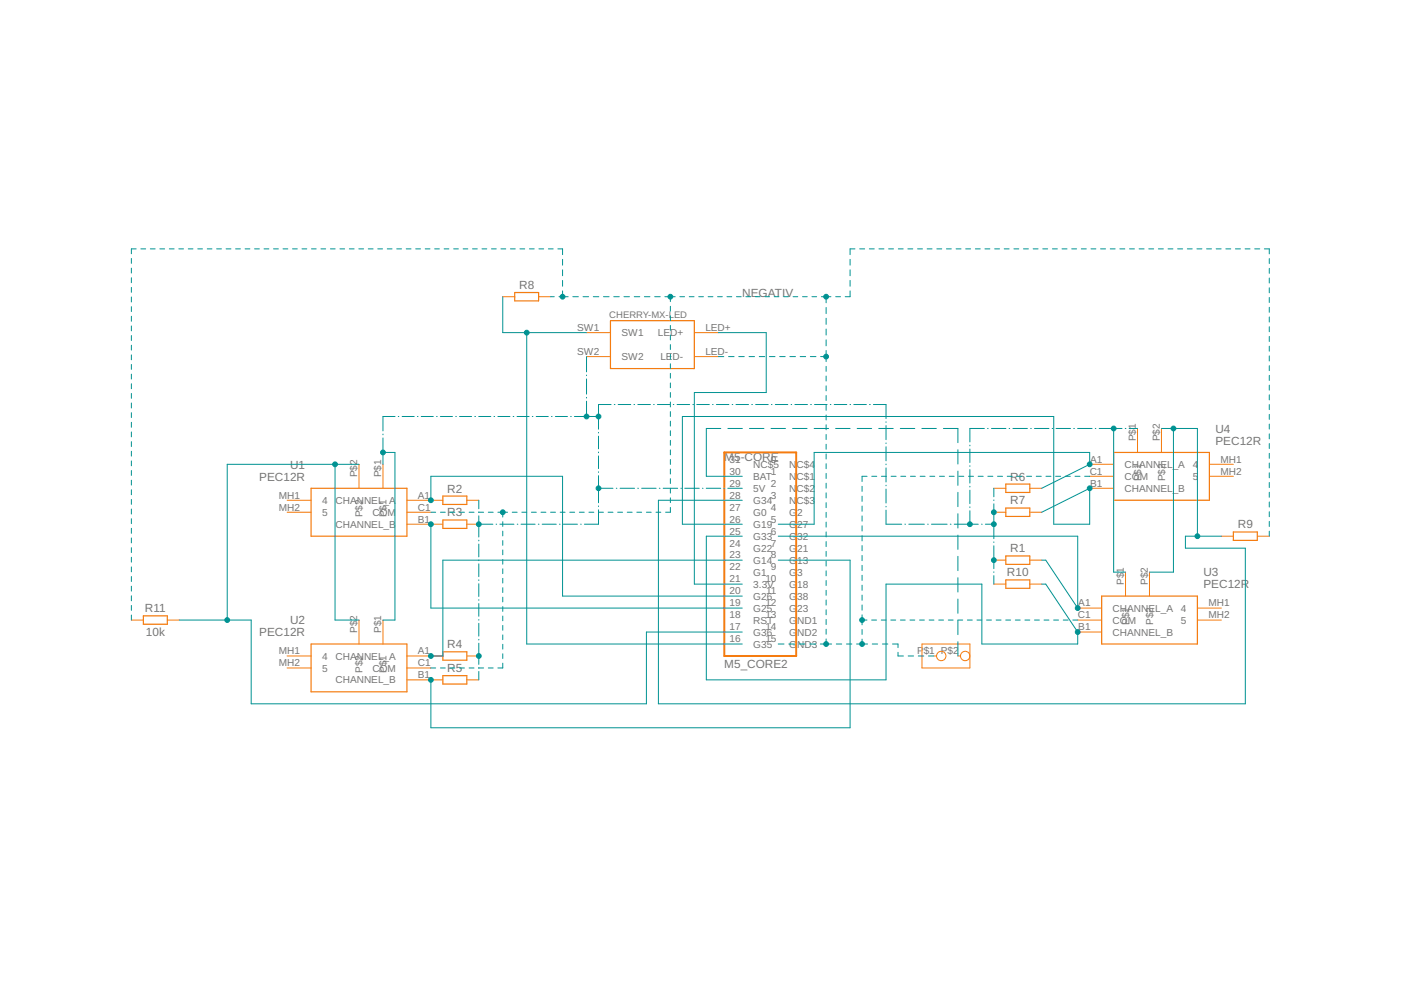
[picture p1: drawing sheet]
<svg xmlns="http://www.w3.org/2000/svg" width="297mm" height="210mm" viewBox="0 0 297 210" stroke-linecap="round" stroke-linejoin="round" font-family="sans-serif">
<g fill="none" stroke="#f57c10" stroke-width=".25">
<path d="M109.1 62h5.1v1.8h-5.1zM129.4 68h17.8v10.1h-17.8zM236.1 95.9h20.3v10.2h-20.3zM66 103.5h20.3v10.2h-20.3zM93.9 105.2h5.1v1.8h-5.1zM93.9 110.3h5.1v1.7h-5.1zM213.3 117.9h5v1.8h-5zM213.3 102.6h5v1.8h-5zM213.3 107.7h5v1.8h-5zM261.5 112.8h5.1v1.8h-5.1zM30.4 130.6h5.1v1.8h-5.1zM66 136.5h20.3v10.2h-20.3z"/>
<path d="M93.9 138.2h5.1v1.8h-5.1zM213.3 123h5v1.7h-5zM233.6 126.4h20.3v10.1h-20.3zM93.9 143.3h5.1v1.7h-5.1z"/>
</g>
<g fill="none" stroke="#f57c10" stroke-width=".21">
<path d="M106.6 62.9h2.5M114.2 62.9h2.5M124.4 70.5h5M124.4 75.6h5M147.2 70.5h5.1M147.2 75.6h5.1M76.1 98.4v5.1M81.2 98.4v5.1M231 98.4h5.1M241.2 90.8v5.1M246.3 90.8v5.1M256.4 98.4h5.1"/>
<path d="M60.9 106.1h5.1M60.9 108.6h5.1M86.3 106.1h7.6M86.3 111.1h7.6M86.3 108.6h5.1M99 106.1h2.5M99 111.1h2.5M210.7 108.6h2.6M210.7 103.5h2.6M210.7 118.8h2.6M218.3 108.6h2.6M218.3 103.5h2.6"/>
<path d="M218.3 118.8h2.6M231 103.5h5.1M231 101h5.1M256.4 101h5.1M259 113.7h2.5M266.6 113.7h2.5M27.9 131.5h2.5M35.5 131.5h2.5M60.9 139.1h5.1M76.1 131.5v5M81.2 131.5v5M86.3 139.1h7.6"/>
<path d="M99 139.1h2.5M195.5 136.5h10.1v5.1h-10.1zM198 139.1h.6M203.1 139.1h.5M210.7 123.8h2.6M218.3 123.8h2.6M228.5 128.9h5.1M228.5 134h5.1M228.5 131.5h5.1M238.6 121.3v5.1M243.7 121.3v5.1M253.9 128.9h5.1"/>
<path d="M253.9 131.5h5.1M60.9 141.6h5.1M86.3 144.1h7.6M86.3 141.6h5.1M99 144.1h2.5"/>
<circle cx="199.6" cy="139.1" r=".99"/>
<circle cx="204.6" cy="139.1" r=".99"/>
</g>
<path d="M153.6 95.9h15.2v43.2h-15.2z" fill="none" stroke="#f57c10" stroke-width=".42"/>
<g fill="none" stroke="#009292" stroke-width=".21">
<path d="M27.9 54.8v1M27.9 56.9v1M27.9 58.9v1M28.9 52.8h-1v1M29.9 52.8h1M31.9 52.8h1M33.9 52.8h1M35.9 52.8h1M37.9 52.8h1M39.9 52.8h1M41.9 52.8h1M43.9 52.8h1"/>
<path d="M45.9 52.8h1M47.9 52.8h1.1M50 52.8h1M52 52.8h1M54 52.8h1M56 52.8h1M58 52.8h1M60 52.8h1M62 52.8h1M64 52.8h1M66 52.8h1M68.1 52.8h.9"/>
<path d="M70.1 52.8h1M72.1 52.8h1M74.1 52.8h1M76.1 52.8h1M78.1 52.8h1M80.1 52.8h1M82.1 52.8h1M84.1 52.8h1M86.1 52.8h1M88.1 52.8h1.1M90.1 52.8h1.1M92.2 52.8h1"/>
<path d="M94.2 52.8h1M96.2 52.8h1M98.2 52.8h1M100.2 52.8h1M102.2 52.8h1M104.2 52.8h1M106.2 52.8h1M108.2 52.8h1M110.2 52.8h1.1M112.2 52.8h1.1M114.3 52.8h1M116.3 52.8h1"/>
<path d="M118.3 52.8h1v1.2M119.3 55v1.2M119.3 57.2v1.3M119.3 59.5v1.2M180.2 55v1.2M180.2 57.2v1.3M180.2 59.5v1.2M181.3 52.8h-1.1v1.2M182.3 52.8h1M184.3 52.8h1.1M186.4 52.8h1M188.4 52.8h1"/>
<path d="M190.5 52.8h1M192.5 52.8h1M194.5 52.8h1.1M196.6 52.8h1M198.6 52.8h1.1M200.7 52.8h1M202.7 52.8h1.1M204.7 52.8h1.1M206.8 52.8h1M208.8 52.8h1.1M210.9 52.8h1M212.9 52.8h1.1"/>
<path d="M215 52.8h1M217 52.8h1M219.1 52.8h1M221.1 52.8h1M223.1 52.8h1.1M225.2 52.8h1M227.2 52.8h1.1M229.3 52.8h1M231.3 52.8h1M233.3 52.8h1.1M235.4 52.8h1M237.4 52.8h1.1"/>
<path d="M239.5 52.8h1M241.5 52.8h1.1M243.6 52.8h1M245.6 52.8h1.1M247.6 52.8h1.1M249.7 52.8h1M251.7 52.8h1.1M253.8 52.8h1M255.8 52.8h1.1M257.9 52.8h1M259.9 52.8h1M261.9 52.8h1.1"/>
<path d="M264 52.8h1M266 52.8h1.1M268.1 52.8h1v1M269.1 54.8v1.1M269.1 56.9v1.1M269.1 58.9v1.1M27.9 60.9v1.1M27.9 63v1M27.9 65v1.1M27.9 67.1v1M27.9 69.1v1M27.9 71.1v1.1"/>
<path d="M27.9 73.2v1M27.9 75.2v1.1M27.9 77.3v1M27.9 79.3v1.1M106.6 62.9v7.6h17.8M111.7 70.5v66h45.7M116.7 62.9h.8M118.5 62.9h2M119.3 61.7v1.2M121.5 62.9h1.1M123.6 62.9h1.2M124.4 75.6v3.2"/>
<path d="M124.4 79.5v.2M125.8 62.9h1.2M128 62.9h1.1M130.1 62.9h1.2M132.3 62.9h1.2M134.5 62.9h1.1M136.6 62.9h1.2M138.8 62.9h1.2M141 62.9h2.2M142.1 62.9v1M142.1 64.9v1.1M142.1 67v1"/>
<path d="M142.1 69v1M142.1 71v1.1M142.1 73.1v1M142.1 75.1v1M142.1 77.1v1M142.1 79.2v1M144.1 62.9h1M146.1 62.9h1.1M148.1 62.9h1M150.1 62.9h1.1M152.1 62.9h1M152.3 75.6h1.2"/>
<path d="M152.3 70.5h10.2v12.7h-15.3v40.6h10.2M154.1 62.9h1.1M154.5 75.6h1.1M156.1 62.9h1M156.6 75.6h1.2M158.1 62.9h1.1M158.8 75.6h1.2M160.1 62.9h1M161 75.6h1.1M162.2 62.9h1M163.1 75.6h1.2M164.1 62.9h1"/>
<path d="M165.3 75.6h1.2M166.2 62.9h1M167.5 75.6h1.2M168.1 62.9h1M169.7 75.6h1.1M170.2 62.9h1M171.8 75.6h1.2M172.1 62.9h1M174 75.6h1.2M174.2 62.9h2M175.2 62.9v1.3M175.2 65.2v1.3"/>
<path d="M175.2 67.5v1.3M175.2 69.8v1.2M175.2 72.1v1.2M175.2 74.3v2.4M175.2 77.7v1M175.2 79.7v1.1M177.2 62.9h1M180.2 61.7v1.2h-1M269.1 61v1.1M269.1 63.1v1M269.1 65.2v1M269.1 67.2v1.1"/>
<path d="M269.1 69.3v1M269.1 71.3v1.1M269.1 73.4v1.1M269.1 75.5v1M269.1 77.5v1.1M269.1 79.6v1.1M27.9 81.4v1M27.9 83.4v1.1M27.9 85.4v1.1M27.9 87.5v1M27.9 89.5v1.1M27.9 91.6v1"/>
<path d="M27.9 93.6v1.1M27.9 95.7v1M27.9 97.7v1.1M27.9 99.8v1M71 98.4v33.1h5.1M76.1 98.4h-27.9v33.1M81.2 95.9h2.5v35.6h-2.5M81.2 92v.2M81.2 92.9v5.5M83.8 88.3h-2.6v3.1M84.4 88.3h.2M85.3 88.3h2.5"/>
<path d="M88.5 88.3h.1M89.3 88.3h2.6M92.6 88.3h.1M93.4 88.3h2.5M96.6 88.3h.2M97.4 88.3h2.6M100.7 88.3h.1M101.5 88.3h2.6M104.7 88.3h.2M105.6 88.3h2.5M108.8 88.3h.1M109.6 88.3h2.6"/>
<path d="M112.9 88.3h.1M113.7 88.3h2.5M116.9 88.3h.2M117.8 88.3h2.5M121 88.3h.1M121.8 88.3h5.1M124.4 80.3v3.3M124.4 84.2v.2M124.4 85.1v3.2M126.9 91.7v.1M126.9 92.5v2.7M126.9 95.8v.2"/>
<path d="M126.9 96.7v2.7M129.6 85.8h-2.7v5.2M130.2 85.8h.2M131.1 85.8h2.6M134.4 85.8h.2M135.2 85.8h2.7M138.6 85.8h.1M139.4 85.8h2.6M142.1 81.2v1M142.1 83.2v1M142.1 85.2v1.1M142.1 87.3v1"/>
<path d="M142.1 89.3v1M142.1 91.3v1.1M142.1 93.4v1M142.1 95.4v1M142.1 97.4v1.1M142.1 99.5v1M142.7 85.8h.2M143.6 85.8h2.6M146.9 85.8h.1M147.7 85.8h2.7M151.1 85.8h.1M151.9 85.8h2.6"/>
<path d="M152.8 90.8h-3v10.2h7.6M154.3 90.8h3.1M155.2 85.8h.2M156 85.8h2.7M158.9 90.8h3.1M159.4 85.8h.1M160.2 85.8h2.7M163.5 90.8h3M163.6 85.8h.1M164.4 85.8h2.6M167.7 85.8h.2M168 90.8h3.1"/>
<path d="M168.5 85.8h2.7M171.9 85.8h.1M172.6 90.8h3.1M172.7 85.8h2.7M175.2 81.8v1.1M175.2 83.9v1M175.2 85.9v1.1M175.2 88v1M175.2 90.1v1M175.2 92.1v1.1M175.2 94.2v1M175.2 96.2v1.1"/>
<path d="M175.2 98.3v1.1M176 85.8h.2M176.9 85.8h2.6M177.2 90.8h3M180.2 85.8h.1M181 85.8h2.7M181.7 90.8h3.1M184.4 85.8h.1M185.2 85.8h2.7v3M186.3 90.8h3.1M187.9 89.4v.2M187.9 90.2v3"/>
<path d="M187.9 93.9v.1M187.9 94.7v3M187.9 98.4v.1M187.9 99.2v3M190.9 90.8h3.1M195.5 90.8h3M200 90.8h3.1v3.1M203.1 95.4v3M203.1 99.9v3M205.6 94.4v.1M205.6 95.2v2.9M205.6 98.7v.2"/>
<path d="M205.6 99.6v2.8M208.7 90.8h-3.1v2.9M209.4 90.8h.1M210.2 90.8h3.1M214 90.8h.1M214.8 90.8h3M218.5 90.8h.2M219.3 90.8h3.1M223.1 90.8h.1M223.9 90.8h3.1M227.6 90.8h.2M228.5 90.8h3"/>
<path d="M232.2 90.8h.1M233 90.8h4.9M236.1 90.8v30.5h2.5M238.6 90.8h.1M239.4 90.8h1.8M246.3 90.8h7.6v22.9M248.8 90.8v30.5h-5.1M269.1 81.7v1M269.1 83.7v1.1M269.1 85.8v1M269.1 87.9v1M269.1 89.9v1.1"/>
<path d="M269.1 92v1M269.1 94v1.1M269.1 96.1v1.1M269.1 98.2v1M27.9 101.8v1M27.9 103.8v1.1M27.9 105.9v1M27.9 107.9v1.1M27.9 110v1M27.9 112v1.1M27.9 114.1v1M27.9 116.1v1.1"/>
<path d="M27.9 118.2v1M91.4 108.6h1M91.4 106.1v-5.1h27.9v25.4h38.1M91.4 111.1v17.8h66M93.4 108.6h1M95.4 108.6h1M97.4 108.6h1.1M99.5 108.6h1M101.5 108.6h1M101.5 111.1h3M101.5 106.1v1.8M101.5 108.5v.2"/>
<path d="M101.5 109.4v4.5M101.5 114.5v.2M101.5 115.4v2.7M101.5 118.7v.2M101.5 119.5v2.8M103.5 108.6h1.1M105.2 111.1h.1M105.6 108.6h2M106 111.1h3M106.6 108.6v1M106.6 110.6v1M106.6 112.6v1"/>
<path d="M106.6 114.6v1M106.6 116.6v1M106.6 118.6v1M108.6 108.6h1M109.7 111.1h.1M110.5 111.1h3M110.6 108.6h1.1M112.7 108.6h1M114.1 111.1h.2M114.7 108.6h1M115 111.1h2.9M116.7 108.6h1.1"/>
<path d="M118.6 111.1h.1M118.8 108.6h1M119.4 111.1h3M120.8 108.6h1M122.8 108.6h1.1M123.1 111.1h.1M124.9 108.6h1M126.9 108.6h1M126.9 108.1v3h-3M126.9 100v.2M126.9 100.9v5.7M126.9 107.3v.1"/>
<path d="M126.9 103.5h3.1M128.9 108.6h1.1M130.7 103.5h.1M131 108.6h1M131.5 103.5h3M133 108.6h1M135 108.6h1M135.2 103.5h.2M136 103.5h3.1M137.1 108.6h1M139.1 108.6h1M139.8 103.5h.1"/>
<path d="M140.6 103.5h3.1M142.1 107.6v1h-1M142.1 101.5v1M142.1 103.5v1M142.1 105.6v1M144.4 103.5h.1M145.2 103.5h3.1M148.9 103.5h.2M149.7 103.5h3.1M153.5 103.5h.1M154.3 103.5h3.1M157.4 113.7h-7.6v30.4h38.1v-20.3h20.3v12.7h20.3v-2.5l-6.8-10.2h-.8"/>
<path d="M157.4 118.8h-63.5v20.3h-2.5M157.4 106.1h-17.8v43.1h124.4v-33h-12.7v-2.5h7.7M165 118.8h15.2v35.5h-88.8v-10.2M165 113.7h63.5v15.2l-6.8-10.1h-.8M175.2 100.4v1.1M175.2 102.4v1.1M175.2 104.5v1.1M175.2 106.6v1M175.2 108.6v1.1M175.2 110.7v1.1M175.2 112.8v1M175.2 114.8v1.1"/>
<path d="M175.2 116.9v1.1M175.2 119v1M182.8 103.1v1.1M182.8 105.2v1.1M182.8 107.3v1.1M182.8 109.4v1.1M182.8 111.5v1.1M182.8 113.6v1.1M182.8 115.7v1.1M182.8 117.8v1.1M182.8 119.9v1.1M183.8 101h-1v1.1"/>
<path d="M184.8 101h1.1M186.9 101h1M187.9 108.2v2.9h3.3M187.9 102.9v.1M187.9 103.7v3M187.9 107.4v.1M188.9 101h1.1M191 101h1M191.9 111.1h.1M192.7 111.1h3.3M193 101h1.1M195.1 101h1"/>
<path d="M196.7 111.1h.1M197.1 101h1.1M197.5 111.1h3.3M199.2 101h1M201.3 101h1M201.5 111.1h.1M202.3 111.1h5.1M203.1 104.4v3M203.1 108.9v3.1M203.1 113.5v3M203.1 118v3M203.3 101h1"/>
<path d="M205.3 101h1.1M205.6 103.1v.2M205.6 103.9v2.9M205.6 107.5v.1M205.6 108.3v2.8M207.4 101h1M208.1 111.1h.1M208.9 111.1h1.8M209.4 101h1.1M210.7 103.5v1.8M210.7 106v.1M210.7 106.8v7.4"/>
<path d="M210.7 114.9v.1M210.7 115.7v4.9M211.5 101h1.1M213.6 101h1M215.6 101h1.1M217.7 101h1M219.7 101h1.1M220.9 108.6l10.1-5.1v7.6h-7.6v-22.8h-78.7v22.8h12.7M220.9 103.5l10.1-5.1v-2.5h-58.4v15.2h-7.6M221.8 101h1M223.8 101h1.1M225.9 101h1"/>
<path d="M227.9 101h1.1M230 101h1M269.1 100.2v1.1M269.1 102.3v1.1M269.1 104.4v1M269.1 106.4v1.1M269.1 108.5v1.1M269.1 110.6v1M269.1 112.6v1.1M27.9 120.2v1M27.9 122.2v1.1M27.9 124.3v1"/>
<path d="M27.9 126.3v1.1M27.9 128.4v1M27.9 130.4v1.1M38 131.5h15.3v17.7h83.8v-15.2h20.3M101.5 122.9v.2M101.5 123.8v2.7M101.5 127.1v.2M101.5 128v2.7M101.5 131.4v.1M101.5 132.2v2.7M101.5 135.6v.1M101.5 136.4v4.5"/>
<path d="M106.6 120.6v1M106.6 122.6v1M106.6 124.6v1M106.6 126.6v1M106.6 128.6v1M106.6 130.6v1M106.6 132.6v1M106.6 134.6v1M106.6 136.6v1M106.6 138.6v1M165 136.5h1.2M167.2 136.5h1.3"/>
<path d="M169.5 136.5h1.2M171.7 136.5h1.2M173.9 136.5h2.4M175.2 121v1.1M175.2 123.1v1M175.2 125.2v1M175.2 127.2v1.1M175.2 129.3v1M175.2 131.3v1.1M175.2 133.4v1.1M175.2 135.5v1M177.3 136.5h1.2"/>
<path d="M179.5 136.5h1.1M181.6 136.5h2.3M182.8 131.5h1M182.8 122v1.1M182.8 124.1v1.1M182.8 126.2v1.1M182.8 128.3v1.1M182.8 130.4v2.1M182.8 133.5v1M182.8 135.5v1M184.8 131.5h1M184.9 136.5h1.2"/>
<path d="M186.8 131.5h1.1M187.1 136.5h1.1M188.9 131.5h1M189.2 136.5h1.2v.8M190.4 138.3v.8h1.1M190.9 131.5h1M192.6 139.1h1.1M192.9 131.5h1.1M194.7 139.1h1.2M195 131.5h1M196.8 139.1h1.2M197 131.5h1"/>
<path d="M199 131.5h1M201.1 131.5h1M203.1 131.5h1M203.1 122.5v3M203.1 127v3M203.1 131.5v3.1M203.1 136.1v3M205.1 131.5h1M207.1 131.5h1.1M209.2 131.5h1M210.7 121.2v.2M210.7 122v1.8"/>
<path d="M211.2 131.5h1M213.2 131.5h1.1M215.3 131.5h1M217.3 131.5h1M219.3 131.5h1.1M221.4 131.5h1M223.4 131.5h1M225.4 131.5h1.1M227.5 131.5h1M91.4 141.6h1M93.4 141.6h1M95.4 141.6h1"/>
<path d="M97.4 141.6h1.1M99.5 141.6h1M101.5 141.6h1M101.5 141.5v.2M101.5 142.4v1.7M103.5 141.6h1.1M106.6 140.6v1h-1"/>
</g>
<g fill="#009292" stroke="#009292" stroke-width=".21">
<circle cx="175.2" cy="136.5" r=".51"/>
<circle cx="182.8" cy="136.5" r=".51"/>
<circle cx="175.2" cy="75.6" r=".51"/>
<circle cx="175.2" cy="62.9" r=".51"/>
<circle cx="142.1" cy="62.9" r=".51"/>
<circle cx="119.3" cy="62.9" r=".51"/>
<circle cx="106.6" cy="108.6" r=".51"/>
<circle cx="182.8" cy="131.5" r=".51"/>
<circle cx="91.4" cy="106.1" r=".51"/>
<circle cx="91.4" cy="111.1" r=".51"/>
<circle cx="91.4" cy="139.1" r=".51"/>
<circle cx="91.4" cy="144.1" r=".51"/>
<circle cx="231" cy="98.4" r=".51"/>
<circle cx="228.5" cy="128.9" r=".51"/>
<circle cx="228.5" cy="134" r=".51"/>
<circle cx="210.7" cy="108.6" r=".51"/>
<circle cx="210.7" cy="111.1" r=".51"/>
<circle cx="210.7" cy="118.8" r=".51"/>
<circle cx="205.6" cy="111.1" r=".51"/>
<circle cx="101.5" cy="111.1" r=".51"/>
<circle cx="126.9" cy="88.3" r=".51"/>
<circle cx="126.9" cy="103.5" r=".51"/>
<circle cx="101.5" cy="139.1" r=".51"/>
<circle cx="124.4" cy="88.3" r=".51"/>
<circle cx="236.1" cy="90.8" r=".51"/>
<circle cx="81.2" cy="95.9" r=".51"/>
<circle cx="48.2" cy="131.5" r=".51"/>
<circle cx="71" cy="98.4" r=".51"/>
<circle cx="253.9" cy="113.7" r=".51"/>
<circle cx="248.8" cy="90.8" r=".51"/>
<circle cx="111.7" cy="70.5" r=".51"/>
<circle cx="231" cy="103.5" r=".51"/>
</g>
<g font-size="2.5" fill="#757575">
<text x="110.1" y="61.3">R8</text>
<text x="157.4" y="62.9">NEGATIV</text>
<text x="257.7" y="94.3">PEC12R</text>
<text x="257.7" y="91.7">U4</text>
<text x="54.9" y="101.9">PEC12R</text>
<text x="61.5" y="99.3">U1</text>
<text x="153.6" y="97.8">M5-CORE</text>
<text x="214.2" y="101.9">R6</text>
<text x="94.8" y="104.4">R2</text>
<text x="214.2" y="107">R7</text>
<text x="94.8" y="109.5">R3</text>
<text x="262.5" y="112">R9</text>
<text x="214.2" y="117.1">R1</text>
<text x="213.5" y="122.2">R10</text>
<text x="255.2" y="124.7">PEC12R</text>
<text x="255.2" y="122.2">U3</text>
<text x="30.7" y="129.8">R11</text>
<text x="30.9" y="134.9">10k</text>
<text x="54.9" y="134.9">PEC12R</text>
<text x="61.5" y="132.3">U2</text>
<text x="94.8" y="137.4">R4</text>
<text x="94.8" y="142.5">R5</text>
<text x="153.6" y="141.6">M5_CORE2</text>
</g>
<g font-size="2.1" fill="#757575">
<text x="122.4" y="70.2">SW1</text>
<text x="131.8" y="71.3">SW1</text>
<text x="139.5" y="71.3">LED+</text>
<text x="149.6" y="70.2">LED+</text>
<text x="122.4" y="75.3">SW2</text>
<text x="131.8" y="76.4">SW2</text>
<text x="140" y="76.4">LED-</text>
<text x="149.6" y="75.3">LED-</text>
<text x="240.8" y="93.6" transform="rotate(-90 240.8 93.6)">P$1</text>
<text x="245.9" y="93.6" transform="rotate(-90 245.9 93.6)">P$2</text>
<text x="75.8" y="101.2" transform="rotate(-90 75.8 101.2)">P$2</text>
<text x="80.8" y="101.2" transform="rotate(-90 80.8 101.2)">P$1</text>
<text x="154.7" y="100.6">30</text>
<text x="154.7" y="98.1">31</text>
<text x="159.7" y="101.8">BAT</text>
<text x="159.7" y="99.2">NC$5</text>
<text x="163.5" y="100.6">1</text>
<text x="163.5" y="98.1">0</text>
<text x="167.3" y="101.8">N</text>
<text x="167.3" y="99.2">N</text>
<text x="168.9" y="101.8">C$1</text>
<text x="168.9" y="99.2">C$4</text>
<text x="231" y="100.6">C1</text>
<text x="231.2" y="98.1">A1</text>
<text x="238.4" y="99.2">CHANNEL_A</text>
<text x="238.4" y="101.8">COM</text>
<text x="252.9" y="99.2">4</text>
<text x="252.9" y="101.8">5</text>
<text x="258.8" y="98.1">MH1</text>
<text x="258.8" y="100.6">MH2</text>
<text x="59.1" y="105.7">MH1</text>
<text x="68.3" y="106.8">4</text>
<text x="71.1" y="106.8">CHANNEL_A</text>
<text x="88.6" y="105.7">A1</text>
<text x="154.7" y="105.7">28</text>
<text x="154.7" y="103.2">29</text>
<text x="159.7" y="106.8">G34</text>
<text x="159.7" y="104.3">5V</text>
<text x="163.5" y="103.2">2</text>
<text x="163.5" y="105.7">3</text>
<text x="167.3" y="104.3">N</text>
<text x="167.3" y="106.8">N</text>
<text x="168.9" y="104.3">C$2</text>
<text x="168.9" y="106.8">C$3</text>
<text x="231.2" y="103.2">B1</text>
<text x="238.4" y="104.3">CHANNEL_B</text>
<text x="241.9" y="102" transform="rotate(-90 241.9 102)">P$1</text>
<text x="247" y="102" transform="rotate(-90 247 102)">P$2</text>
<text x="59.1" y="108.3">MH2</text>
<text x="68.3" y="109.4">5</text>
<text x="71.1" y="111.9">CHANNEL_B</text>
<text x="76.9" y="109.7" transform="rotate(-90 76.9 109.7)">P$2</text>
<text x="79" y="109.4">COM</text>
<text x="82" y="109.7" transform="rotate(-90 82 109.7)">P$1</text>
<text x="88.6" y="110.8">B1</text>
<text x="88.6" y="108.3">C1</text>
<text x="154.7" y="113.3">25</text>
<text x="154.7" y="110.8">26</text>
<text x="154.7" y="108.3">27</text>
<text x="159.7" y="111.9">G19</text>
<text x="159.7" y="109.4">G0</text>
<text x="163.5" y="108.3">4</text>
<text x="163.5" y="110.8">5</text>
<text x="163.5" y="113.3">6</text>
<text x="167.3" y="109.4">G</text>
<text x="167.3" y="111.9">G</text>
<text x="169" y="109.4">2</text>
<text x="169" y="111.9">27</text>
<text x="154.7" y="118.4">23</text>
<text x="154.7" y="115.9">24</text>
<text x="159.7" y="119.5">G14</text>
<text x="159.7" y="117">G22</text>
<text x="159.7" y="114.5">G33</text>
<text x="163.5" y="115.9">7</text>
<text x="163.5" y="118.4">8</text>
<text x="167.3" y="114.5">G</text>
<text x="167.3" y="117">G</text>
<text x="167.3" y="119.5">G</text>
<text x="169" y="114.5">32</text>
<text x="169" y="117">21</text>
<text x="169" y="119.5">13</text>
<text x="154.7" y="123.5">21</text>
<text x="154.7" y="121">22</text>
<text x="159.7" y="124.6">3.3V</text>
<text x="159.7" y="122.1">G1</text>
<text x="162.3" y="123.5">10</text>
<text x="163.5" y="121">9</text>
<text x="167.3" y="122.1">G</text>
<text x="167.3" y="124.6">G</text>
<text x="169" y="122.1">3</text>
<text x="169" y="124.6">18</text>
<text x="238.3" y="124" transform="rotate(-90 238.3 124)">P$1</text>
<text x="243.4" y="124" transform="rotate(-90 243.4 124)">P$2</text>
<text x="154.7" y="131.1">18</text>
<text x="154.7" y="128.6">19</text>
<text x="154.7" y="126">20</text>
<text x="159.7" y="129.7">G25</text>
<text x="159.7" y="127.1">G26</text>
<text x="162.3" y="128.6">12</text>
<text x="162.3" y="131.1">13</text>
<text x="162.4" y="126">11</text>
<text x="167.3" y="127.1">G</text>
<text x="167.3" y="129.7">G</text>
<text x="169" y="127.1">38</text>
<text x="169" y="129.7">23</text>
<text x="228.5" y="131.1">C1</text>
<text x="228.6" y="128.6">A1</text>
<text x="235.9" y="129.7">CHANNEL_A</text>
<text x="250.4" y="129.7">4</text>
<text x="256.2" y="128.6">MH1</text>
<text x="256.2" y="131.1">MH2</text>
<text x="75.8" y="134.2" transform="rotate(-90 75.8 134.2)">P$2</text>
<text x="80.8" y="134.2" transform="rotate(-90 80.8 134.2)">P$1</text>
<text x="154.7" y="136.2">16</text>
<text x="154.7" y="133.6">17</text>
<text x="159.7" y="137.3">G35</text>
<text x="159.7" y="134.8">G36</text>
<text x="159.7" y="132.2">RST</text>
<text x="162.3" y="133.6">14</text>
<text x="162.3" y="136.2">15</text>
<text x="167.3" y="132.2">G</text>
<text x="167.3" y="134.8">G</text>
<text x="167.3" y="137.3">G</text>
<text x="169" y="132.2">ND1</text>
<text x="169" y="134.8">ND2</text>
<text x="169" y="137.3">ND3</text>
<text x="228.6" y="133.6">B1</text>
<text x="235.9" y="134.8">CHANNEL_B</text>
<text x="235.9" y="132.2">COM</text>
<text x="239.4" y="132.5" transform="rotate(-90 239.4 132.5)">P$1</text>
<text x="244.5" y="132.5" transform="rotate(-90 244.5 132.5)">P$2</text>
<text x="250.4" y="132.2">5</text>
<text x="59.1" y="138.7">MH1</text>
<text x="59.1" y="141.3">MH2</text>
<text x="68.3" y="139.8">4</text>
<text x="68.3" y="142.4">5</text>
<text x="71.1" y="139.8">CHANNEL_A</text>
<text x="76.9" y="142.7" transform="rotate(-90 76.9 142.7)">P$2</text>
<text x="79" y="142.4">COM</text>
<text x="82" y="142.7" transform="rotate(-90 82 142.7)">P$1</text>
<text x="88.6" y="138.7">A1</text>
<text x="88.6" y="143.8">B1</text>
<text x="88.6" y="141.3">C1</text>
<text x="194.4" y="138.7">P</text>
<text x="195.8" y="138.7">$1 P$2</text>
<text x="71.1" y="144.9">CHANNEL_B</text>
</g>
<text font-size="2" fill="#757575" x="129.2" y="67.5">CHERRY-MX-LED</text>
</svg>
